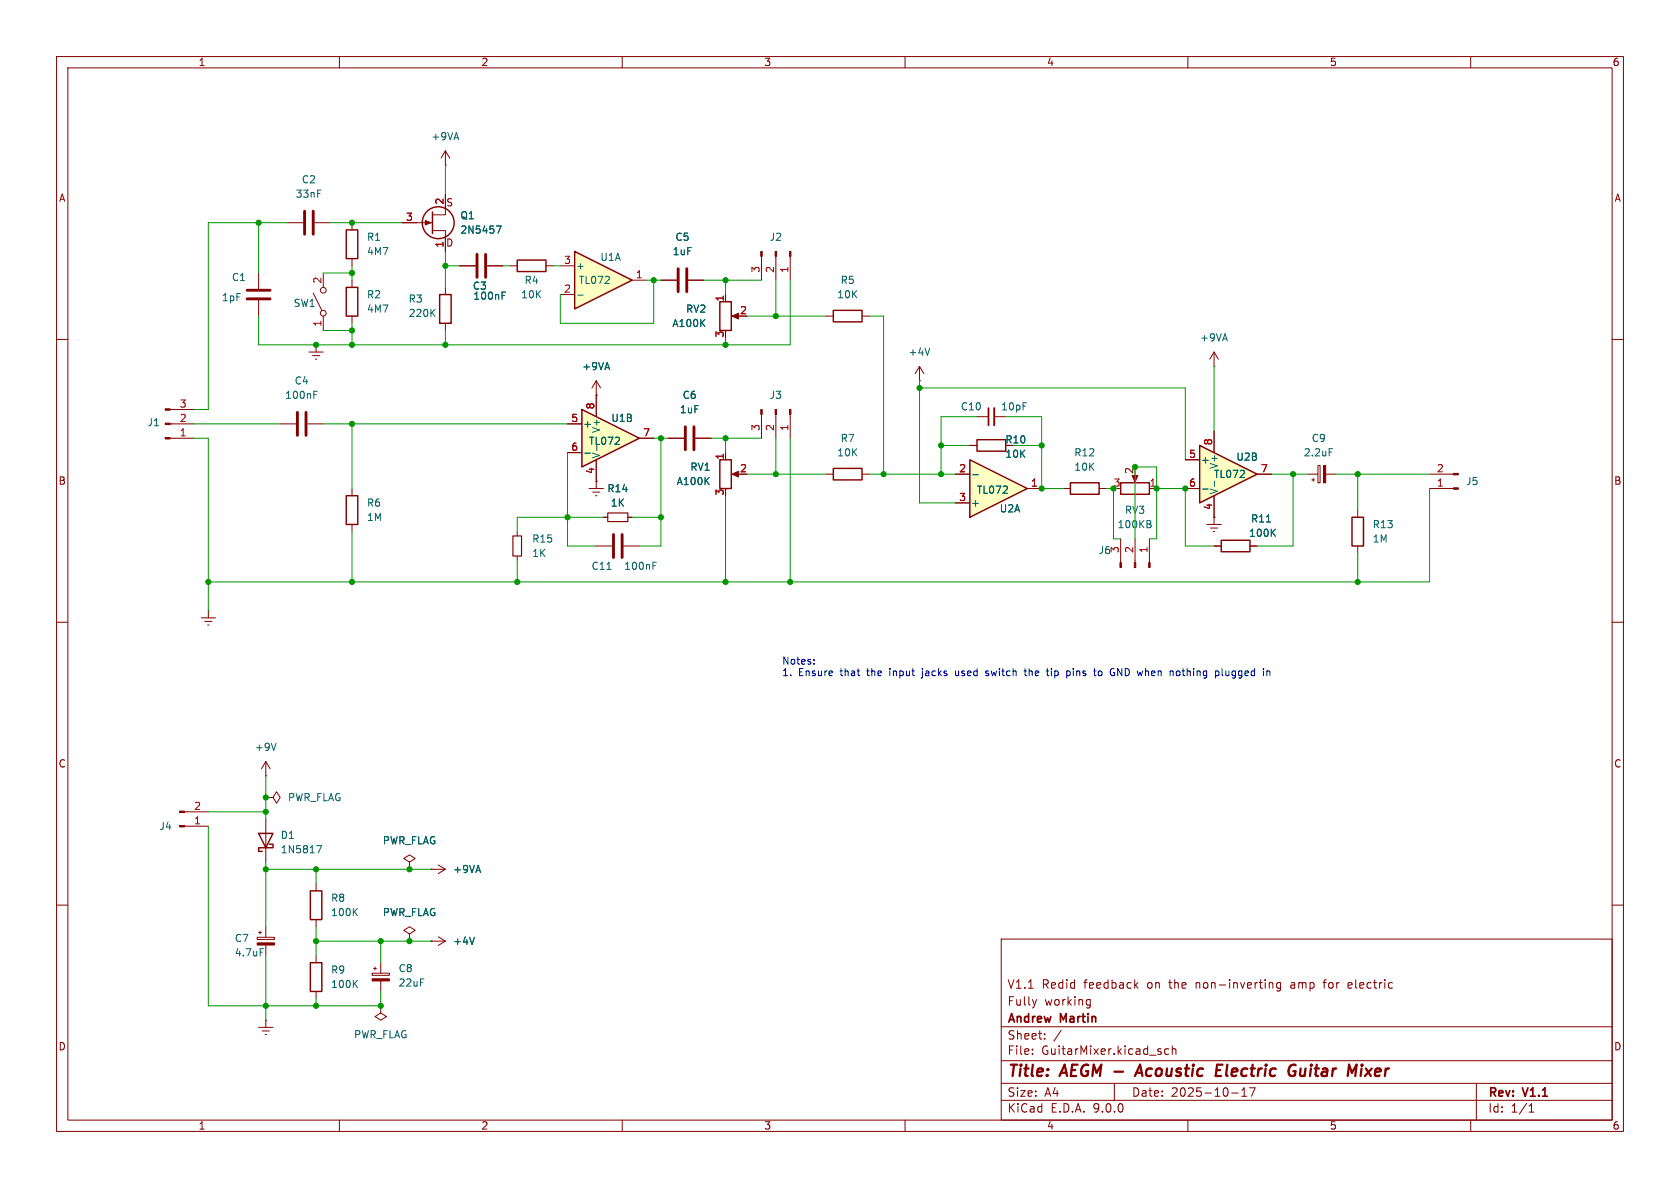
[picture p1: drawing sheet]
<svg xmlns="http://www.w3.org/2000/svg" width="297mm" height="210mm" viewBox="0 0 297 210" stroke-linecap="round" stroke-linejoin="round" font-family="sans-serif">
<g fill="none" stroke="#840000" stroke-width=".18">
<path d="M10 10h277v190h-277zM12 12h273v186h-273zM60 10v2M110 10v2M160 10v2M210 10v2M260 10v2M116.8 49.5h2.8M121.7 49.5h2.8M128.3 52.1v1.2M129.8 55.9h1M134.6 45.3v4.2"/>
<path d="M137.2 45.3v4.2M139.7 45.3v4.2M10 60h2M214.6 64.8h.1M214.6 62.2l-.7 1.3M214.6 62.2l.8 1.3M214.6 62.2v2.6M285 60h2M10 110h2M285 110h2M10 160h2M177 166h108v32h-108z"/>
<path d="M181.8 174.7h.9M183.2 176.7l-.3 1M192.3 176.7l.4 .1M192.7 176.7v1.2l-.2 .3M192.7 177.6l-.4 .1M200.7 174.1l.5 .6M201.2 173.7l-.6 .6M224.5 173.8h.5v.9M226.4 173.8l-.4-.1-.3 .3v.4l.1 .2h.6M226.4 173.7v1.2l-.3 .3-.4-.1M233.9 173.7h.6M238.8 173.7h-.3l-.2 .2 .1 .7 .4 .1"/>
<path d="M239 174.1l-.7 .1M285 160h2M60 198v2M110 198v2M160 198v2M177 194.5h108M177 191.5h108M177 187.5h108M177 181.5h108M182.5 186.3v.1M182.5 185.5v.1M184.7 183.6v.1"/>
<path d="M184.7 182.8v.1M187.6 182.1l-1.3 2M197 191.5v3M206.6 185.5l-.4-.1-.3 .3v.4l.1 .2h.6M207.2 185.5l.3-.1 .3 .1 .1 .9M207.2 184.9v1.5M210 198v2M217.7 193.2h1.2M219.5 193.8h.9M219.5 192.7l.5-.4v1.5M220.9 192.3h1l-.7 1.5M260 198v2"/>
<path d="M261 191.5v6.5M270.3 196.6h.9M270.3 195.5l.4-.4v1.5"/>
</g>
<g fill="none" stroke="#840000" stroke-width=".4">
<path d="M200.6 190.2l1-2 .4 2M200.9 189.6h.9M214.9 190.2h1M215.1 189.2h.6M215.2 188.2h.9M228.3 188.3l.3-.1 .5 .1M228.6 189.4h.4l-.1 .6-.4 .2M229.9 188.9v1.2l.2 .1 .5-.1M240.7 188.9l-.2 1.3M240.8 188.2v.2M240.8 188.2l-.1 .1 .1 .1M240.8 188.2l.1 .1-.1 .1"/>
<path d="M241.5 188.9l.8 1.3M242.5 188.9l-1.2 1.3"/>
</g>
<path d="M127.3 53.3h2v5.1h-2z" fill="none" stroke="#840000" stroke-width=".25"/>
<g fill="#840000" stroke="#840000" stroke-width=".18">
<path d="M129.4 55.9l1.2-.5v1z"/>
<path d="M139.6 44.5h.2v.8h-.2z"/>
<path d="M137 44.5h.3v.8h-.3z"/>
<path d="M134.5 44.5h.2v.8h-.2z"/>
</g>
<path d="M119.9 47.5v4.1M121.4 47.5v4.1" fill="none" stroke="#840000" stroke-width=".51"/>
<path d="M101.6 44.5l10.2 5-10.2 5.1z" fill="#ffffc2"/>
<path d="M91.4 46h5.1v2h-5.1zM101.6 44.5l10.2 5-10.2 5.1zM147.3 54.9h5.1v2h-5.1zM127.3 81.3h2v5.1h-2zM215.9 95.5h5.1v2h-5.1z" fill="none" stroke="#840000" stroke-width=".25"/>
<g fill="none" stroke="#840000" stroke-width=".18">
<path d="M81.3 47h2.8M86.1 47h2.8M90.2 47h1.2M96.5 47h1.3M99.1 47h2.5M99.1 52.1h2.5M111.8 49.5h2.5M146 55.9h1.3M152.4 55.9h1.3M105.4 69.9h.1M105.4 67.3l-.8 1.3M105.4 67.3l.8 1.3"/>
<path d="M105.4 67.3v2.6M162.6 67.3h.1M162.6 64.8l-.8 1.2M162.6 64.8l.7 1.2M162.6 64.8v2.5M214.6 76.2v3.8M105.4 96.5h2.8M110.2 96.5h2.8M128.3 80v1.3M129.8 83.8h1M214.6 96.5h1.3M214.6 87.6v3.8"/>
<path d="M221 96.5h1.2"/>
</g>
<path d="M88.8 52.2h.4M88.8 51.6h.6M102.1 52.2h1M164.4 61.5l-.4 1.3M115.4 100h.5M115.4 99.4h.6M214.7 85v1M223.9 92.3h.7M224.9 94.1l.6 .7M225.5 93.5l-.8 .8M107.3 100.7h.7" fill="none" stroke="#006464" stroke-width=".18"/>
<path d="M84.3 45v4M85.9 45v4M108.5 94.5v4.1M110 94.5v4.1" fill="none" stroke="#840000" stroke-width=".51"/>
<path d="M129.4 83.8l1.2-.5v1z" fill="#840000" stroke="#840000" stroke-width=".18"/>
<path d="M212.1 78.7l10.1 5.1-10.1 5.1z" fill="#ffffc2"/>
<path d="M172.7 77.7h5.1v2.1h-5.1zM212.1 78.7l10.1 5.1-10.1 5.1zM61.2 87.6h2v5.1h-2zM147.3 82.8h5.1v2h-5.1zM239 91.4h2v5.1h-2zM45.7 147.3h2.6l-1.3 2.6zM47.6 149.2h.7v.7h-2.6v.6h.7" fill="none" stroke="#840000" stroke-width=".25"/>
<g fill="none" stroke="#840000" stroke-width=".18">
<path d="M30.1 77.5h4.2M30.1 74.9h4.2M30.1 72.4h4.2M171.4 78.7h1.3M62.2 86.4v1.2M62.2 92.7v1.3M91.4 94v.7M91.4 98.3v.8M146 83.8h1.3M152.4 83.8h1.3M209.5 81.3h2.6M209.5 86.4h2.6"/>
<path d="M222.2 83.8h2.6M240 90.2v1.2M240 96.5v1.3M32.6 146.1h4.2M32.6 143.5h4.2M47 144.8v7.6"/>
</g>
<path d="M212.6 86.5h1M56 149.5h.8l-.5 1.3" fill="none" stroke="#006464" stroke-width=".18"/>
<path d="M90.7 94.7h1.5v3.6h-1.5z" fill="none" stroke="#840000" stroke-width=".2"/>
<g fill="#840000" stroke="#840000" stroke-width=".18">
<path d="M29.2 77.3h.9v.3h-.9z"/>
<path d="M29.2 74.8h.9v.3h-.9z"/>
<path d="M29.2 72.3h.9v.2h-.9z"/>
<path d="M31.7 145.9h.9v.3h-.9z"/>
<path d="M31.7 143.4h.9v.2h-.9z"/>
</g>
<path d="M171.4 81.3l10.2 5.1-10.2 5z" fill="#ffffc2"/>
<path d="M171.4 81.3l10.2 5.1-10.2 5zM189.2 85.3h5.1v2.1h-5.1zM198.1 85.3h5.1v2.1h-5.1z" fill="none" stroke="#840000" stroke-width=".25"/>
<g fill="none" stroke="#840000" stroke-width=".18">
<path d="M105.4 69.9v3.8M118.1 77.5h2.8M122.9 77.5h2.8M134.6 73.3v4.2M137.2 73.3v4.2M139.7 73.3v4.2M172.7 73.7h2.1M175.8 73.7h2M104.1 86.4h2.6M104.8 87h1.2M105.3 87.6h.2M105.4 85.1h.1"/>
<path d="M105.4 81.3v5.1M168.9 88.9h2.5M168.9 83.8h2.5M181.6 86.4h2.5M188 86.4h1.2M194.3 86.4h1.3M198.1 95.3v4.2M200.7 83.8v1M200.7 95.3v4.2M203.2 86.4h1.3M203.2 95.3v4.2M231.1 83.8h1.9"/>
<path d="M231.9 84.8h.5M232.2 84.6v.5M233 82.3h.4v3h-.4zM234.4 83.8h1.8M35.6 109.2h2.5M36.2 109.9h1.3M36.7 110.5h.3M36.8 108h.1M36.8 108v1.2M47 137.2h.1M47 134.6l-.8 1.3M47 134.6l.8 1.3"/>
<path d="M47 134.6v2.6M47 141h1.3l.6-1 .6 1-.6 1-.6-1M47 141h.1"/>
</g>
<path d="M105.5 78.7v1M235 79.3h.6M172 83.9h.9M203.2 92.6l.3 .3-.1 .3-.1 .1M203.3 92.1l.1 .2-.1 .3M48.8 131.4l-.4 1.3" fill="none" stroke="#006464" stroke-width=".18"/>
<g fill="#840000" stroke="#840000" stroke-width=".18">
<path d="M200.2 84.1h1l-.5 1.1z"/>
<path d="M234 82.3h.4v3h-.4z"/>
<path d="M139.6 72.4h.2v.9h-.2z"/>
<path d="M137 72.4h.3v.9h-.3z"/>
<path d="M134.5 72.4h.2v.9h-.2z"/>
<path d="M203.1 99.5h.2v.8h-.2z"/>
<path d="M200.5 99.5h.3v.8h-.3z"/>
<path d="M198 99.5h.2v.8h-.2z"/>
</g>
<path d="M174.8 72.1v3.1" fill="none" stroke="#840000" stroke-width=".3"/>
<path d="M175.8 72.1v3.1" fill="none" stroke="#840000" stroke-width=".33"/>
<path d="M121.2 75.4v4.1M122.7 75.4v4.1" fill="none" stroke="#840000" stroke-width=".51"/>
<path d="M102.9 72.4l10.1 5.1-10.1 5.1z" fill="#ffffc2"/>
<g fill="none" stroke="#840000" stroke-width=".25">
<path d="M76.5 37.5v3.8M61.2 50.8h2v5.1h-2zM61.2 40.6h2v5.1h-2zM77.7 52.1h2.1v5.1h-2.1zM102.9 72.4l10.1 5.1-10.1 5.1zM54.9 157.5h2v5.1h-2zM54.9 170.2h2v5.1h-2z"/>
<circle cx="77.5" cy="39.4" r="2.82"/>
</g>
<g fill="none" stroke="#840000" stroke-width=".18">
<path d="M50.8 39.4h2.8M55.6 39.4h2.8M62.2 39.4v1.2M71.1 39.4h5.4M78.7 29.2h.1M78.7 34.3v3.7h-2.2M78.7 26.7v2.5M78.7 26.7l-.7 1.2M78.7 26.7l.8 1.2M45.7 48.3v2.8M45.7 53.1v2.8M55.4 51.8l1.5 3.1"/>
<path d="M57.1 48.3v2.5M57.1 55.9v2.5M62.2 45.7v1.3M62.2 49.5v1.3M62.2 55.9v1.3M76.5 40.8h2.2v3.7M78.7 50.8v1.3M78.7 57.2v1.2M81.3 47h2.8M86.1 47h2.8M116.8 49.5h2.8M121.7 49.5h2.8"/>
<path d="M128.3 52.1v1.2M49.5 74.9h2.8M54.4 74.9h2.7M54.6 62.2h2.5M55.2 62.9h1.3M55.8 63.5h.2M55.9 61h.1M55.9 61v1.2M100.3 74.9h2.6M105.4 69.9h.1M105.4 69.9v3.8M113 77.5h2.6"/>
<path d="M118.1 77.5h2.8M122.9 77.5h2.8M171.4 78.7h1.3M214.6 76.2v3.8M100.3 80h2.6M105.4 85.1h.1M105.4 81.3v3.8M106.7 91.4h.7M111 91.4h.8M128.3 80v1.3M168.9 83.8h2.5M168.9 88.9h2.5"/>
<path d="M181.6 86.4h2.5M209.5 86.4h2.6M209.5 81.3h2.6M213.4 92.7h2.5M214 93.3h1.3M214.5 94h.3M214.6 91.4h.1M214.6 87.6v5.1M214.6 96.5h1.3M221 96.5h1.2M222.2 83.8h2.6M252.7 86.4h4.2"/>
<path d="M252.7 83.8h4.2M55.9 156.2v1.3M72.4 152.4l1-.6-1-.7-1 .7 1 .6v1.3M72.4 153.7h.1M76.2 153.7h.1M76.2 153.7h2.5M77.5 152.9l1.2 .8M78.7 153.7l-1.2 .7M45.5 165.7h3v.4h-3zM45.7 164.8h.5M46 164.6v.5M47 163.8v1.9"/>
<path d="M47 167.1v1.8M55.9 162.6v1.2M55.9 168.9v1.3M55.9 175.3v1.2M65.8 172h3v.4h-3zM66 171.2h.5M66.3 170.9v.6M67.3 177.8v1.3l1 .6-1 .6-1-.6 1-.6M67.3 177.8h.1M67.3 170.2v1.8M67.3 173.4v1.9M72.4 165.1l1-.6-1-.7-1 .7 1 .6v1.3"/>
<path d="M72.4 166.4h.1M76.2 166.4h.1M76.2 166.4h2.5M77.5 165.6l1.2 .8M78.7 166.4l-1.2 .7M45.7 181.6h2.6M46.4 182.2h1.2M46.9 182.9h.2M47 180.3h.1M47 180.3v1.3"/>
<circle cx="57.2" cy="55.4" r=".51"/>
<circle cx="57.2" cy="51.3" r=".51"/>
</g>
<g fill="none" stroke="#006464" stroke-width=".18">
<path d="M87.7 39.9h.9l-.6 1.3M76.4 55.2l.5 .8M76.9 54.7l-.7 .7M88.8 52.2h.4M88.8 51.6h.6M55.5 69.8h.4M55.5 69.2h.6M105.5 78.7v1M103.4 80.1h1M172 83.9h.9M212.6 86.5h1M214.7 85v1"/>
<path d="M223.9 92.3h.7M224.9 94.1l.6 .7M225.5 93.5l-.8 .8M46 167.7h.6M62.6 161.1l.6 .8M62.6 173.8l.6 .8M63.2 160.6l-.7 .7M63.2 173.3l-.7 .7M83.9 165.7l-.5 1.2"/>
</g>
<path d="M107.4 90.7h3.6v1.5h-3.6z" fill="none" stroke="#840000" stroke-width=".2"/>
<g fill="#840000" stroke="#840000" stroke-width=".18">
<path d="M45.5 166.7h3v.4h-3z"/>
<path d="M256.9 86.2h.9v.3h-.9z"/>
<path d="M256.9 83.7h.9v.2h-.9z"/>
<path d="M75.2 39l1 .4-1 .4z"/>
<path d="M65.8 173h3v.4h-3z"/>
</g>
<path d="M53.8 37.3v4.1M55.4 37.3v4.1M43.7 51.3h4.1M43.7 52.8h4.1M52.6 72.9v4.1M54.1 72.9v4.1" fill="none" stroke="#840000" stroke-width=".51"/>
<g fill="none" stroke="#009600" stroke-width=".18">
<path d="M45.7 39.4v8.9M50.8 39.4h-14v33h-2.5M58.4 39.4h12.7M78.7 29.2v5.1M57.1 58.4h5.1M57.1 48.3h5.1M62.2 47v2.5M62.2 57.2v3.8M78.7 44.5v6.3M78.7 58.4v2.6M78.7 47h2.6M88.9 47h1.3"/>
<path d="M97.8 47h1.3M114.3 49.5h2.5M115.6 49.5v7.7h-16.5v-5.1M124.5 49.5h10.1M128.3 49.5v2.6M128.3 59.7v1.3M132.1 55.9h13.9M137.2 49.5v6.4M139.7 49.5v11.5h-94v-5.1M153.7 55.9h2.5v27.9M34.3 77.5h2.5v30.5M34.3 74.9h15.2"/>
<path d="M57.1 74.9h43.2M62.2 74.9v11.5M115.6 77.5h2.5M116.8 77.5v19h-3.8M125.7 77.5h8.9M128.3 77.5v2.5M137.2 77.5v6.3M139.7 77.5v25.4M162.6 68.6h46.9v12.7M162.6 67.3v21.6h6.3M166.4 78.7h5M172.7 73.7h-6.3v10.1"/>
<path d="M177.8 73.7h6.3v12.7h3.9M179.1 78.7h5M214.6 64.8v11.4M62.2 94v8.9M91.4 99.1v3.8M100.3 80v16.5h5.1M106.7 91.4h-15.3v2.6M111.8 91.4h5M128.3 87.6v15.3M132.1 83.8h13.9M153.7 83.8h15.2M195.6 86.4h1.2v8.9h1.3"/>
<path d="M200.7 95.3v-12.7h3.8v12.7h-1.3M204.5 86.4h5v10.1h5.1M224.8 83.8h6.3M228.6 83.8v12.7h-6.4M236.2 83.8h16.5M240 83.8v6.4M240 97.8v5.1M252.7 86.4v16.5h-215.9M47 137.2v7.6M36.8 146.1v31.7h30.5v-2.5M36.8 143.5h10.2M47 153.7h29.2"/>
<path d="M47 152.4v11.4M55.9 153.7v2.5M47 168.9v11.4M55.9 166.4h20.3M55.9 163.8v5.1M55.9 176.5v1.3M67.3 166.4v3.8"/>
</g>
<g fill="none" stroke="#0000c2" stroke-width=".18">
<path d="M143.9 117.3v.1M143.9 116.6v.1M163.1 119.7l-.3 .2M163.1 118.2v.1M168.9 118.6v.7l.4 .1M174.7 118.7l-.3-.1-.1 .2 .5 .4M174.8 119.3l-.2 .1h-.3M181 118.6h.5M181.2 118.2v1.1l.3 .1M185 118.6h.4M185.3 119.4h.1M185.9 118.2v.1"/>
<path d="M185.9 118.6v.8M189 118.6l.2 .2v.4l-.2 .2M189.7 118.2v.1M194.8 118.7l-.4-.1-.2 .2 .1 .6h.3l.2-.1M197.6 119.4v-1.2l.7 1.2M208.1 118.7l.3-.1 .2 .2-.1 .6h-.4M216 118.2v1.1l.2 .1M216.7 118.6v.7l.4 .1M224.3 118.6l.2 .2v.6"/>
</g>
<g fill="#009600" stroke="#009600" stroke-width=".18">
<circle cx="62.2" cy="48.3" r=".46"/>
<circle cx="78.7" cy="47" r=".46"/>
<circle cx="62.2" cy="39.4" r=".46"/>
<circle cx="62.2" cy="61" r=".46"/>
<circle cx="78.7" cy="61" r=".46"/>
<circle cx="62.2" cy="58.4" r=".46"/>
<circle cx="45.7" cy="39.4" r=".46"/>
<circle cx="55.9" cy="61" r=".46"/>
<circle cx="62.2" cy="74.9" r=".46"/>
<circle cx="128.3" cy="77.5" r=".46"/>
<circle cx="116.8" cy="91.4" r=".46"/>
<circle cx="128.3" cy="102.9" r=".46"/>
<circle cx="115.6" cy="49.5" r=".46"/>
<circle cx="116.8" cy="77.5" r=".46"/>
<circle cx="91.4" cy="102.9" r=".46"/>
<circle cx="100.3" cy="91.4" r=".46"/>
<circle cx="139.7" cy="102.9" r=".46"/>
<circle cx="196.8" cy="86.4" r=".46"/>
<circle cx="184.1" cy="78.7" r=".46"/>
<circle cx="184.1" cy="86.4" r=".46"/>
<circle cx="166.4" cy="78.7" r=".46"/>
<circle cx="166.4" cy="83.8" r=".46"/>
<circle cx="55.9" cy="153.7" r=".46"/>
<circle cx="47" cy="143.5" r=".46"/>
<circle cx="47" cy="153.7" r=".46"/>
<circle cx="55.9" cy="166.4" r=".46"/>
<circle cx="67.3" cy="166.4" r=".46"/>
<circle cx="72.4" cy="166.4" r=".46"/>
<circle cx="62.2" cy="102.9" r=".46"/>
<circle cx="47" cy="141" r=".46"/>
<circle cx="36.8" cy="102.9" r=".46"/>
<circle cx="156.2" cy="83.8" r=".46"/>
<circle cx="137.2" cy="83.8" r=".46"/>
<circle cx="128.3" cy="61" r=".46"/>
<circle cx="128.3" cy="49.5" r=".46"/>
<circle cx="137.2" cy="55.9" r=".46"/>
<circle cx="162.6" cy="68.6" r=".46"/>
<circle cx="240" cy="83.8" r=".46"/>
<circle cx="228.6" cy="83.8" r=".46"/>
<circle cx="200.7" cy="82.6" r=".46"/>
<circle cx="209.5" cy="86.4" r=".46"/>
<circle cx="204.5" cy="86.4" r=".46"/>
<circle cx="240" cy="102.9" r=".46"/>
<circle cx="67.3" cy="177.8" r=".46"/>
<circle cx="47" cy="177.8" r=".46"/>
<circle cx="72.4" cy="153.7" r=".46"/>
<circle cx="55.9" cy="177.8" r=".46"/>
</g>
<g font-size="2.8" fill="#840000">
<text x="178" y="190.9">Title:</text>
<text x="187.7" y="190.9">AEGM -</text>
<text x="202.6" y="190.9">Acoustic</text>
<text x="217.4" y="190.9">Electric</text>
<text x="231" y="190.9">Guitar</text>
<text x="242.3" y="190.9">Mixer</text>
</g>
<g font-size="2.1" fill="#840000">
<text x="178" y="178">Fully</text>
<text x="178" y="175">V1.1</text>
<text x="184.2" y="175">Redid</text>
<text x="184.7" y="178">working</text>
<text x="191.7" y="175">feedback</text>
<text x="203" y="175">on</text>
<text x="207" y="175">the</text>
<text x="211.8" y="175">non-inverting</text>
<text x="228.7" y="175">amp</text>
<text x="234.7" y="175">for</text>
<text x="239.2" y="175">electric</text>
<text x="178" y="184">Sheet:</text>
<text x="178" y="181.2">Andrew</text>
<text x="187.5" y="181.2">Martin</text>
<text x="178" y="186.7">File:</text>
<text x="184.1" y="186.7">GuitarMixer.kicad_sch</text>
<text x="178" y="196.9">KiCad</text>
<text x="178" y="194.1">Size:</text>
<text x="184.7" y="194.1">A4</text>
<text x="185.7" y="196.9">E.D.A.</text>
<text x="193.3" y="196.9">9.0.0</text>
<text x="200" y="194.1">Date:</text>
<text x="207" y="194.1">2025-10-17</text>
<text x="263" y="194.3">Rev:</text>
<text x="263" y="196.9">Id:</text>
<text x="267.1" y="196.9">1/1</text>
<text x="269.4" y="194.3">V1.1</text>
</g>
<g font-size="1.8" fill="#840000">
<text x="35" y="11.9">1</text>
<text x="85" y="11.9">2</text>
<text x="135" y="11.9">3</text>
<text x="185" y="11.9">4</text>
<text x="235" y="11.9">5</text>
<text x="285" y="11.9">6</text>
<text x="10.3" y="35.9">A</text>
<text x="285.3" y="35.9">A</text>
<text x="78.8" y="36.7">S</text>
<text x="78.8" y="43.8">D</text>
<text x="177.6" y="78.6">R10</text>
<text x="10.3" y="85.9">B</text>
<text x="285.3" y="85.9">B</text>
<text x="10.3" y="135.9">C</text>
<text x="285.3" y="135.9">C</text>
<text x="10.3" y="185.9">D</text>
<text x="285.3" y="185.9">D</text>
<text x="35" y="199.9">1</text>
<text x="85" y="199.9">2</text>
<text x="135" y="199.9">3</text>
<text x="185" y="199.9">4</text>
<text x="235" y="199.9">5</text>
<text x="285" y="199.9">6</text>
</g>
<g font-size="1.8" fill="#006464">
<text x="76.2" y="25">+9VA</text>
<text x="52.2" y="35.2">33nF</text>
<text x="53.3" y="32.6">C2</text>
<text x="81.3" y="39">Q1</text>
<text x="81.3" y="41.5">2N5457</text>
<text x="64.8" y="42.8">R1</text>
<text x="64.8" y="45.3">4M7</text>
<text x="101.7" y="47.9">+</text>
<text x="106" y="46.3">U1A</text>
<text x="118.8" y="45.3">1uF</text>
<text x="119.3" y="42.8">C5</text>
<text x="136" y="42.8">J2</text>
<text x="39.1" y="53.4">1pF</text>
<text x="40.9" y="49.9">C1</text>
<text x="64.8" y="52.9">R2</text>
<text x="72.1" y="53.7">R3</text>
<text x="83.5" y="51.4">C3</text>
<text x="83.6" y="53.2">100nF</text>
<text x="92" y="52.9">10K</text>
<text x="92.6" y="50.4">R4</text>
<text x="102.2" y="50.4">TL072</text>
<text x="147.9" y="52.9">10K</text>
<text x="148.5" y="50.4">R5</text>
<text x="51.8" y="54.5">SW1</text>
<text x="64.8" y="55.5">4M7</text>
<text x="72.1" y="56.2">220K</text>
<text x="118.8" y="58">A100K</text>
<text x="121.2" y="55.5">RV2</text>
<text x="102.8" y="65.6">+9VA</text>
<text x="160.5" y="63.1">+4V</text>
<text x="212" y="60.6">+9VA</text>
<text x="50.3" y="70.7">100nF</text>
<text x="52" y="68.2">C4</text>
<text x="120.6" y="70.7">C6</text>
<text x="136" y="70.7">J3</text>
<text x="26" y="75.5">J1</text>
<text x="103" y="75.8">+</text>
<text x="106.3" y="76.7" transform="rotate(-90 106.3 76.7)">V+</text>
<text x="108" y="74.8">U1B</text>
<text x="120.1" y="73.3">1uF</text>
<text x="169.8" y="72.7">C10</text>
<text x="176.9" y="72.7">10pF</text>
<text x="104" y="78.8">TL072</text>
<text x="106.3" y="81.2" transform="rotate(-90 106.3 81.2)">V-</text>
<text x="121.9" y="83.4">RV1</text>
<text x="147.9" y="80.9">10K</text>
<text x="148.5" y="78.3">R7</text>
<text x="177.6" y="81.1">10K</text>
<text x="189.8" y="80.9">R12</text>
<text x="189.8" y="83.4">10K</text>
<text x="212.2" y="82.1">+</text>
<text x="215.5" y="83" transform="rotate(-90 215.5 83)">V+</text>
<text x="218.5" y="81.6">U2B</text>
<text x="230.4" y="80.9">2.2uF</text>
<text x="231.8" y="78.3">C9</text>
<text x="64.8" y="89.8">R6</text>
<text x="107.3" y="87.2">R14</text>
<text x="107.9" y="89.8">1K</text>
<text x="119.5" y="86">A100K</text>
<text x="171.6" y="89.8">+</text>
<text x="172.6" y="87.5">TL072</text>
<text x="214.5" y="84.7">TL072</text>
<text x="215.5" y="87.5" transform="rotate(-90 215.5 87.5)">V-</text>
<text x="259.1" y="86">J5</text>
<text x="64.8" y="92.3">1M</text>
<text x="176.6" y="90.8">U2A</text>
<text x="197.5" y="93.6">100KB</text>
<text x="198.8" y="91">RV3</text>
<text x="220.7" y="95.1">100K</text>
<text x="221.1" y="92.6">R11</text>
<text x="242.6" y="93.6">R13</text>
<text x="94" y="98.7">1K</text>
<text x="94" y="96.1">R15</text>
<text x="104.5" y="100.9">C11</text>
<text x="110.2" y="100.9">100nF</text>
<text x="194.1" y="98.1">J6</text>
<text x="197.9" y="97.9" transform="rotate(-90 197.9 97.9)">3</text>
<text x="242.6" y="96.1">1M</text>
<text x="45" y="132.9">+9V</text>
<text x="50.8" y="141.8">PWR_FLAG</text>
<text x="28.1" y="146.9">J4</text>
<text x="49.5" y="148.5">D1</text>
<text x="67.6" y="149.5">PWR_FLAG</text>
<text x="49.5" y="151">1N5817</text>
<text x="80" y="154.5">+9VA</text>
<text x="58.4" y="159.6">R8</text>
<text x="41.4" y="166.7">C7</text>
<text x="58.4" y="162.2">100K</text>
<text x="67.6" y="162.2">PWR_FLAG</text>
<text x="80" y="167.2">+4V</text>
<text x="41.4" y="169.3">4.7uF</text>
<text x="58.4" y="172.3">R9</text>
<text x="70.4" y="172.1">C8</text>
<text x="58.4" y="174.9">100K</text>
<text x="70.4" y="174.6">22uF</text>
<text x="62.5" y="183.7">PWR_FLAG</text>
</g>
<g font-size="1.8" fill="#a90000">
<text x="71.7" y="39.1">3</text>
<text x="78.5" y="36.3" transform="rotate(-90 78.5 36.3)">2</text>
<text x="78.5" y="43.9" transform="rotate(-90 78.5 43.9)">1</text>
<text x="99.6" y="46.7">3</text>
<text x="56.9" y="50.2" transform="rotate(-90 56.9 50.2)">2</text>
<text x="99.6" y="51.8">2</text>
<text x="112.3" y="49.3">1</text>
<text x="128" y="53.4" transform="rotate(-90 128 53.4)">1</text>
<text x="134.4" y="48.3" transform="rotate(-90 134.4 48.3)">3</text>
<text x="136.9" y="48.3" transform="rotate(-90 136.9 48.3)">2</text>
<text x="139.4" y="48.3" transform="rotate(-90 139.4 48.3)">1</text>
<text x="56.9" y="57.9" transform="rotate(-90 56.9 57.9)">1</text>
<text x="128" y="59.8" transform="rotate(-90 128 59.8)">3</text>
<text x="130.7" y="55.6">2</text>
<text x="31.7" y="77.2">1</text>
<text x="31.7" y="74.7">2</text>
<text x="31.7" y="72.1">3</text>
<text x="100.9" y="74.7">5</text>
<text x="105.2" y="72.5" transform="rotate(-90 105.2 72.5)">8</text>
<text x="113.6" y="77.2">7</text>
<text x="134.4" y="76.3" transform="rotate(-90 134.4 76.3)">3</text>
<text x="136.9" y="76.3" transform="rotate(-90 136.9 76.3)">2</text>
<text x="139.4" y="76.3" transform="rotate(-90 139.4 76.3)">1</text>
<text x="100.9" y="79.8">6</text>
<text x="105.2" y="83.9" transform="rotate(-90 105.2 83.9)">4</text>
<text x="128" y="81.4" transform="rotate(-90 128 81.4)">1</text>
<text x="130.7" y="83.6">2</text>
<text x="169.5" y="83.6">2</text>
<text x="200.4" y="83.9" transform="rotate(-90 200.4 83.9)">2</text>
<text x="210.1" y="81">5</text>
<text x="214.4" y="78.8" transform="rotate(-90 214.4 78.8)">8</text>
<text x="222.8" y="83.6">7</text>
<text x="253.9" y="83.6">2</text>
<text x="128" y="87.7" transform="rotate(-90 128 87.7)">3</text>
<text x="169.5" y="88.6">3</text>
<text x="182.2" y="86.1">1</text>
<text x="196.8" y="86.1">3</text>
<text x="203.1" y="86.1">1</text>
<text x="210.1" y="86.1">6</text>
<text x="253.9" y="86.1">1</text>
<text x="214.4" y="90.2" transform="rotate(-90 214.4 90.2)">4</text>
<text x="200.4" y="97.9" transform="rotate(-90 200.4 97.9)">2</text>
<text x="202.9" y="97.9" transform="rotate(-90 202.9 97.9)">1</text>
<text x="34.2" y="143.3">2</text>
<text x="34.2" y="145.8">1</text>
</g>
<g font-size="1.8" fill="#0000c2">
<text x="138.2" y="117.7">Notes:</text>
<text x="138.2" y="119.7">1.</text>
<text x="141.2" y="119.7">Ensure</text>
<text x="148.7" y="119.7">that</text>
<text x="153.6" y="119.7">the</text>
<text x="157.7" y="119.7">input</text>
<text x="163.7" y="119.7">jacks</text>
<text x="169.8" y="119.7">used</text>
<text x="175.3" y="119.7">switch</text>
<text x="182.4" y="119.7">the</text>
<text x="186.6" y="119.7">tip</text>
<text x="190.2" y="119.7">pins</text>
<text x="195.3" y="119.7">to</text>
<text x="198.4" y="119.7">GND when</text>
<text x="209.3" y="119.7">nothing</text>
<text x="217.5" y="119.7">plugged</text>
</g>
</svg>
